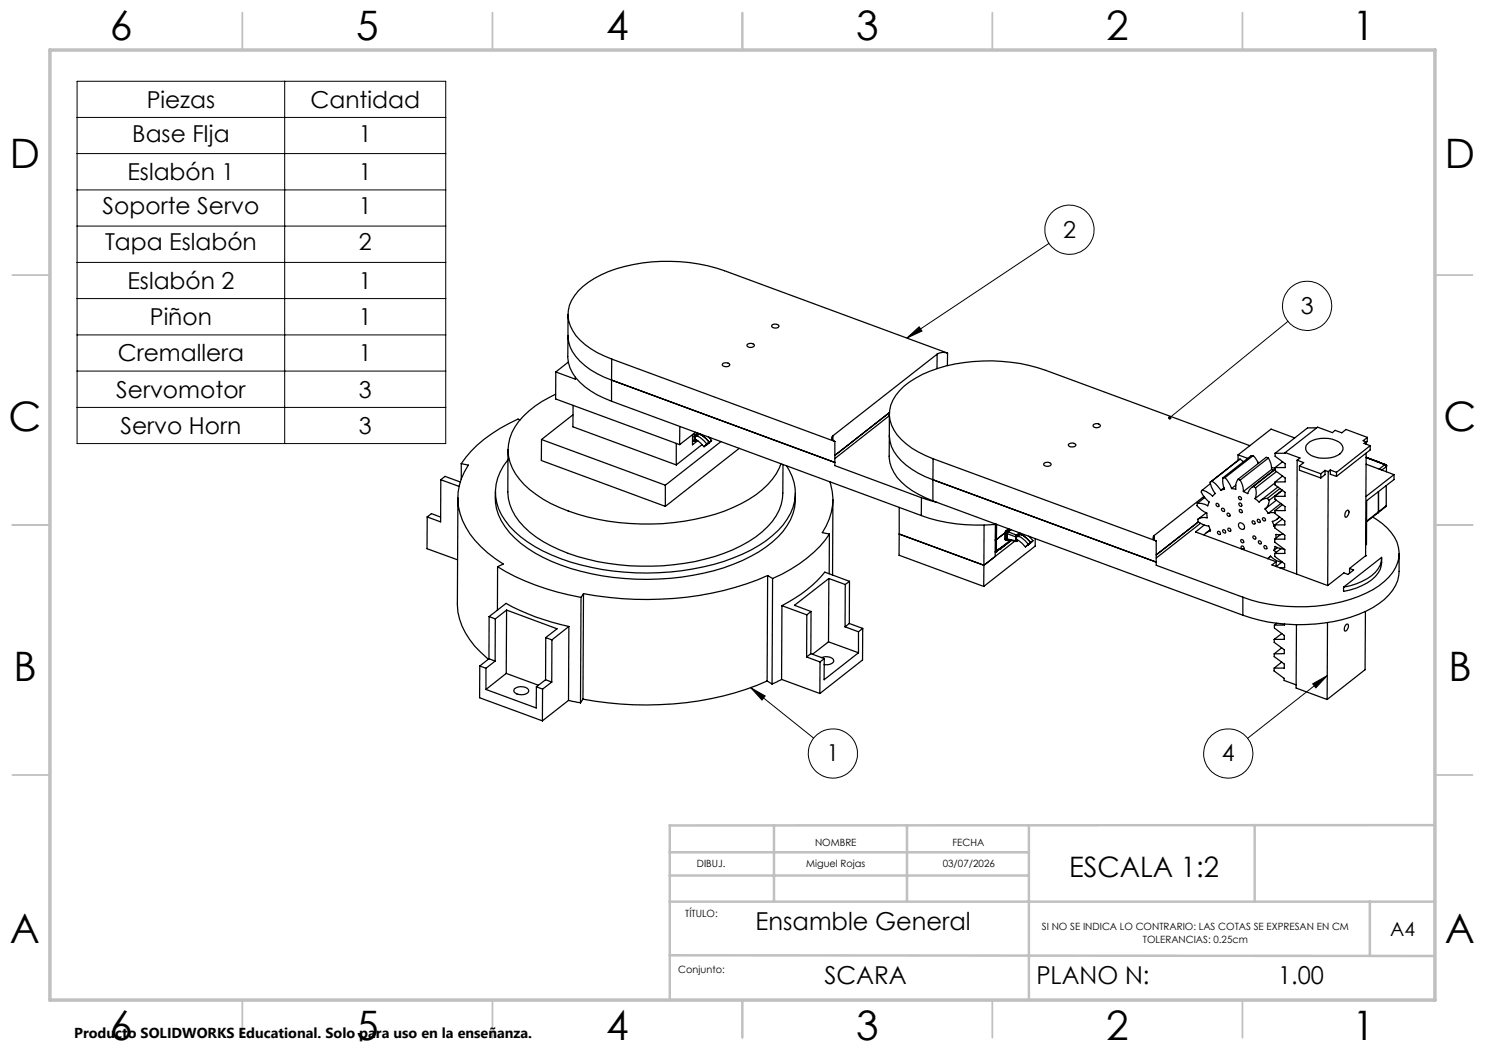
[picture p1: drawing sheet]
<svg xmlns="http://www.w3.org/2000/svg" width="297mm" height="210mm" viewBox="0 0 297 210" stroke-linecap="round" stroke-linejoin="round" font-family="sans-serif">
<g fill="none" stroke="#c0c0c0" stroke-width=".35">
<path d="M48.5 2.5v7.5M98.5 2.5v7.5M148.5 2.5v7.5M198.5 2.5v7.5M248.5 2.5v7.5M2.5 55h7.5M287 55h7.5M2.5 105h7.5M287 105h7.5M2.5 155h7.5M287 155h7.5M48.5 200v7.5"/>
<path d="M98.5 200v7.5M148.5 200v7.5M198.5 200v7.5M248.5 200v7.5"/>
</g>
<path d="M133.9 175.1h71.9M133.9 170.5h71.9M154.8 165.1v15.2M181.4 165.1v15.2M205.8 165.1v34.9M250.9 165.1v15.2M287 165l-153.1 .1v34.9M133.9 191.1l153.1 .1M133.9 180.3h153.1M274 180.3v10.9" fill="none" stroke="#c0c0c0" stroke-width=".5"/>
<path d="M10 10h277v190h-277z" fill="none" stroke="#c0c0c0" stroke-width=".7"/>
<g fill="none" stroke="#000" stroke-width=".25">
<path d="M111.1 78.8a17.4 17.4 0 0 0-8.7 7.7 8.5 8.5 0 0 0 1.5 9.3 23.5 23.5 0 0 0 11.6 7 48.5 48.5 0 0 0 29.4-.6 22.5 22.5 0 0 0 9.6-6.4l.8-1.1 .9-1.9M111.2 74.4l-.1 5.4 24.8 9.1M111.2 74.4l3.9 1.4v-.3M113.6 62.9v4.2a6.9 6.9 0 0 0 2.4 5.1 16 16 0 0 0 6.3 3.8M113.6 67.2v4.1a7.6 7.6 0 0 0 3.4 6.1 18.4 18.4 0 0 0 5.3 2.8M113.7 72.4l-2.5 2M122.3 76l44.7 16.5M122.3 76v4.2M122.3 71.8l44.7 16.5M122.3 71.8v4.2M144.6 72.7l.7-.1 .6 .3a.82 .82 0 0 1-.7 .4 .82 .82 0 0 1-.7-.4zM149.5 68.9l.8-.2 .6 .3a.8 .8 0 0 1-.8 .5 .8 .8 0 0 1-.7-.5z"/>
<path d="M154.4 65l.8-.2a.49 .49 0 0 1 .6 .5 .85 .85 0 0 1-1.5-.2zM187.4 70.8l-20.8 16.4M187.4 70.8v2.9M189.5 70.6a2.59 2.59 0 0 0-2.1 .2M189.5 70.6l-44.6-16.5a34.3 34.3 0 0 0-24.7 .9 11.7 11.7 0 0 0-6.3 6.1 7.2 7.2 0 0 0 3.1 7.8 18.4 18.4 0 0 0 5.3 2.9M189.5 70.6v2.5M88.2 95.9l-.1 8.5-2.7-1M88.2 95.9l3.6 1.4M88.2 95.9l.8-.6 3.1 1.1M91.6 99.6l-.1 21.1a13.3 13.3 0 0 0 4.6 9.7l1.6 1.5M92.3 92.7l1.4 .3a11.7 11.7 0 0 0 .3 13.8 22.9 22.9 0 0 0 6.6 6l-1.1 .5M92.3 92.7v3.1"/>
<path d="M99.1 98.4a10.9 10.9 0 0 0 3.8 9.2 31.1 31.1 0 0 0 15.4 7.2 51.3 51.3 0 0 0 30.2-2.7 19.2 19.2 0 0 0 9.6-8.2 9.9 9.9 0 0 0 1-5.2M101.6 89.9v8.5a10.6 10.6 0 0 0 4.3 8 33.9 33.9 0 0 0 17.8 6.6 47 47 0 0 0 22.9-3 17.6 17.6 0 0 0 9.2-7.9l.7-2.4 .1-6.8M101.6 92a9.6 9.6 0 0 0 .3 13.2 26.7 26.7 0 0 0 12.2 7.2 52.4 52.4 0 0 0 32.6-.8 21.4 21.4 0 0 0 10.7-7.8 9.2 9.2 0 0 0-.1-10.6M104 84l-.4-.2a26 26 0 0 0-11.3 8.9M108.3 87.9v4.2l24.8 9.2M108.3 87.9l24.8 9.1M114.6 83l-6.3 4.9M114.6 81.1v4.3l20.7 7.6M122.3 80.2l62 22.9M133.1 97v4.3M135.3 88.7v4.3M136 85.3l-.1 3.6"/>
<path d="M138.5 88.2l.4 .1M138.5 86.9v2.1l1.1-.9M138.5 87.2l.4 .1M138.5 88l.4 .1M138.6 86.8l.4 .2M138.9 87.3h.1M138.9 88.1v.2M138.9 87.3v.8M139 87l-.1 .3M139 87l.1 .1M139 88.1l.1 .1M139 88.1h-.1"/>
<path d="M139 87.3v.8M139.1 88.2l-.2 .1M139.1 87.1l-.1 .2M139.1 88.2h.1M139.1 88.2l.2-.2-.2 .2M139.1 86.5l-3.2 2.4M139.1 87.9l1.1 .7 .6 .8M139.2 87.2h.3M139.3 87.2l.6 .2 1.5 1.4M139.4 87.2a.48 .48 0 0 0-.3 .7M139.4 87.2h.1M139.5 87.2h.1"/>
<path d="M139.5 86.6l-.5 .4M139.7 86.7l-.6 .4M139.7 86.8l.2 .1M139.8 86.8l.6 .3 1.5 1.3M139.8 86.8l-.3 .4M139.9 86.8v.1M139.9 86.9h.1M140 86.8l-.1 .1M140.4 88.9l-5.1 4.1M140.9 89.2l.5-.4-.6 .6zM141.4 88.8l.5-.4-.6 .6zM141.7 87.4l.6 .7"/>
<path d="M141.7 88.6l.6-.5zM142.1 87.6l-.1 .1M144.2 88.3l-11.1 8.7M147.8 89.7l-14.7 11.6M166 96.4a11.3 11.3 0 0 1-1.5 10.1l1.4 .3M166.6 87.2a.63 .63 0 0 0-.2 .7 .63 .63 0 0 0 .6 .4M166.6 99.9l-.1 15.1M166.6 87.2v.9M167 88.3v4.8l17.3 6.4M177.9 82.8v4.2a6.9 6.9 0 0 0 2.4 5.2 17.3 17.3 0 0 0 6.3 3.7M177.9 87.1l-.1 4.2a8.6 8.6 0 0 0 4.6 6.8l2.7 1.4 1.5 .7M177.9 83.1l-10.9 8.6"/>
<path d="M177.9 82.5l-10.9 8.6M184.3 99.5l3.1 1M184.3 99.5v3.6M186.6 95.9l44.6 16.5M186.6 95.9v4.3M186.6 91.7l44.6 16.5M186.6 91.7v4.2M208.8 92.6l.8-.1 .6 .3a.81 .81 0 0 1-.7 .5 .81 .81 0 0 1-.8-.5zM213.8 88.8l.8-.2a.55 .55 0 0 1 .6 .5 .9 .9 0 0 1-1.5-.2zM218.7 84.9l.8-.2a.49 .49 0 0 1 .6 .5 .83 .83 0 0 1-1.5-.2zM240.5 98l-.2 .2a3.1 3.1 0 0 0 1.5 2.2l-.3 .8a3.5 3.5 0 0 0-2-.5M240.8 99.3l-9.9 7.8"/>
<path d="M240.9 99.5l-1.4 1.2M242 96.4a4.9 4.9 0 0 0 1.1 2.3l-.6 .5-1.2-.9-.8-.3M242.1 96.7l-1.6 1.3M242.4 96.2l-.4 .2M242.4 96.2l.7 .6 1.1 1.3M244.6 95.6a4.3 4.3 0 0 0 .3 2.2l-.7 .3M244.8 97.5l-.6 .6M245 95.5l-.4 .1M245 95.5l1 1.4 .3 .8M247.2 97l-.9 .7M247.6 95.9a2.71 2.71 0 0 0-.4 2l-.9-.2M247.6 95.9l.4 .1"/>
<path d="M247.6 91l2 .7M247.6 91v1.1M247.7 99.4a.32 .32 0 0 1 .5 .1 .32 .32 0 0 1-.2 .4l-.2-.1zM248 91.8l.7 .5M248 91.8l-6 4.6M248 91.8l-5.6 4.4M248 96a4.1 4.1 0 0 1 .7 2.3M250 89.1l-40.8-15a34.6 34.6 0 0 0-24.7 .8 11.6 11.6 0 0 0-6.3 6.1 7.2 7.2 0 0 0 3.1 7.8 19.7 19.7 0 0 0 5.3 2.9M250.6 91.1l1.1 1.6M250.6 91.1h-.4l-5.6 4.5M250.6 91.1l-5.6 4.4M250.7 97.3a2.12 2.12 0 0 0-1.1 1.4l-.9-.4"/>
<path d="M250.7 97.3l.4 .3M251.1 97.6a3 3 0 0 1-.1 2.1M251.6 92.5h.2M253.5 99.7a1.92 1.92 0 0 0-1.7 .7l-.8-.7M253.5 99.7l.3 .4M253.7 91.6a4.1 4.1 0 0 1 .6 2.3M253.7 91.6l-.5-.1-5.6 4.4M253.7 91.6l-5.7 4.4M254.3 93.4l.7 .3M254.3 93.9l.5 .2M254.3 93.9l-5.6 4.4M255 99.3v.5l2 1.5v.8h-2"/>
<path d="M255 96.6l-4 3.1M255 93.8l-4.7 3.7M255 90.7v.6l2 1.4v.8h-2M255 93.5v.6l2 1.5v.8h-2M255 96.4v.6l2 1.5v.8h-2M255 93.9l-4.3 3.4M255.3 94.3l-4.2 3.3M255.6 97.4l-3.5 2.7M256 97.7l-2.5 2M256.4 98l-2.6 2.1M256.5 92.3l-1.5 1.2M256.5 95.2l-1.5 1.2"/>
<path d="M256.5 98.1l-1.5 1.2M257 90.5l3 1.1-.6 .4M257 90.5v.2h-2M258.9 87.6l-4.7-1.8-6.6 5.2M259.4 92l1.3 .5-.8 .7M259.4 92l-.1 22.8M259.9 93.2l4.3 1.5M259.9 93.2v.8l4.3 1.6M261.5 88.7a5.7 5.7 0 0 1 6.7 0 1.42 1.42 0 0 1-.8 2.4 6 6 0 0 1-5.6-.3 1.27 1.27 0 0 1-.3-2.1zM263.3 85.6h-1.8l-6.5 5.1M264.2 94.7v.9M265 94.1l.6 .2"/>
<path d="M265 94.1l-.8 .6M265 94.1v.8l-.8 .7M265.6 94.3l-.1 22.8M266.1 94l1.2 .5M266.1 94l-.5 .3M266.1 94v.9l1.2 .4M267.3 94.5v.8M273.2 91.5l3.8 1.4M273.2 88.4l-.4 .3 1.2 .4M273.2 90.7l-.1 20.5M273.2 88.4v.5M273.2 92.8l5.6 2.1"/>
<path d="M273.5 87.5l-4.3-1.6-.8 .7-1.4-.5-.5 .4-3-1.1-6.5 5.1M273.5 87.5l-.9 .7 .6 .2M273.5 87.5l-.1 .8-.2 .2M274 89.1l-6.7 5.4M274 89.1v.9l-6.7 5.3M275.3 92.3l.4 .1M275.7 92.4h.1M275.7 92.4l-2.5-.9 2.5 .9M275.7 98.3v4.1M277 92.9l-1.2 .9M277 92.9l.3 .4M277 92.9l.2 .3"/>
<path d="M277 92.9h.1M277.2 93.2h.1M277.2 97.1v4.1l-1.6 1.3M277.3 93.3v1.1M277.3 93.3l-.9 .7M278.8 94.9v1l-5.5 4.2v8.8l-.2 .1M278.8 94.9l-5.6 4.4M85.4 103.4v6.3l6.1 2.3M85.4 103.4l.9-.7 1.8 .7M99.5 113.3a47.5 47.5 0 0 0 16.7 6.2M99.5 113.3v8.8M116.2 119.5l-.1 21.1"/>
<path d="M116.7 118.7l-.5 .8M116.7 118.7l-.1 21.1M153.5 115.1a63.4 63.4 0 0 1-36.8 3.6M153.5 115.1l1 .6M153.5 115.1l-.1 21.1M154.5 115.7l-.1 21.1M165.8 115.7l3.3 1.2M165.8 115.7l-6.9 5.4 3.3 1.2M165.8 115.7l-.1 12.7M165.9 106.8a25.6 25.6 0 0 1-11.4 8.9M165.9 106.8l-.1 8M169.1 116.9l-.1 8.5"/>
<path d="M169.9 116.3l-4.9-1.9a26.2 26.2 0 0 1-8.6 6.7M169.9 116.3l-.8 .6M169.9 116.3v8.4M179.8 106.8l17 6.3M179.8 106.8v4.2l16.9 6.3M179.8 101.5v5.3M184.3 103.1a33.8 33.8 0 0 0 14.9 1.7M186.6 100.2l62 22.8M196.8 113.1l-.1 4.2M196.8 105v8.1M199.1 104.9l-.1 6.4M199.2 110.3l-.2 .1"/>
<path d="M199.2 110.3h.1M199.2 110.3h-.2M199.3 107.9l-.3 .1M199.3 110.2l-.1 .1M199.3 107.9v2.3M199.3 104.9v3M199.8 109.9h.1M199.8 109.8h.1M199.8 109.9h.2M199.8 109.8l.2 .1M199.8 109.8v.1M200 109.9h.1"/>
<path d="M200 109.9l.4-.5-1.2 .9M201 107.8l.1 .2M201 106.5l.1 .1M201 107.8v.1M201 106.5v1.3M201 106.6l-1.7 1.3M201 107.9l.1 .1M201 107.9h.3M201.1 106.6h.2M201.1 106.6l-.1 1.3M201.1 108l.2 .1M201.2 106.2l-.2 .3"/>
<path d="M201.2 106.2l-.1 .4M201.2 106.2h.1M201.2 106.2l.2 .1M201.3 107.9v.2M201.3 106.6h.1M201.3 106.6v1.3M201.4 106.3l-.1 .3M201.4 106.3l.1 .1M201.4 107.9l.1 .1M201.4 107.9h-.1M201.4 106.6v1.3M201.5 108l-.2 .1"/>
<path d="M201.5 106.4l-.1 .2M201.5 108h.1M201.6 107.9l-.1 .1M201.6 106.4l-.1 .3 1.6 .7M201.6 108h-.1M201.6 106.4l1.7 .6M201.6 106.4l.6-.5-.7 .5M201.7 105.8l-.5 .4M201.8 105.8l-.6 .4M202 105.9l-.6 .4M202.1 108l-2.8 2.2M202.2 108.1l-2.2 1.8"/>
<path d="M202.9 108.3l-6.1 4.8M203.1 107.4h.2M203.1 108.2l-1.6-.4v.1l1.7 .4M203.1 108.2l.1 .1M203.1 107.4v.8M203.3 107l-.2 .4M203.3 107l.1 .2M203.3 108.1l.1 .1M203.3 108.1l-.2 .1M203.3 107.4v.7M203.3 107.9l.5 .3 1.3 1.2M203.3 108.3h-.1"/>
<path d="M203.4 107.2l-.1 .2M203.4 108.2l-.1 .1M203.5 107.2l.2 .1M203.6 108l-.2 .2M203.6 108.1l-.3 .2M203.6 107.2l.6 .3 1.5 1.4M203.7 107.2a.48 .48 0 0 0-.3 .7M203.7 107.2v.1M203.7 107.3h.1M203.8 107.2v.1M203.9 106.6l-.6 .4M204 106.8l.2 .1"/>
<path d="M204 106.6l-.6 .6M204.1 106.8l.6 .3 1.4 1.4M204.1 106.8l-.3 .4M204.2 106.9h.1M204.3 106.7l-.1 .2M205.1 109.4l.6-.5zM205.6 108.9l.5-.4-.5 .5zM205.7 107.2l.9 .9M206.3 108.4l.3-.3-.6 .6zM207 107.7v1.5l-10.3 8.1M230.9 107.1a.6 .6 0 0 0-.3 .7 .6 .6 0 0 0 .6 .4M230.9 107.1v.9"/>
<path d="M231.2 108.2v4.9l17.4 6.3M239.5 100.7l-.1 .3a1.81 1.81 0 0 0 1.2 1.2l.8 .4v1a2.4 2.4 0 0 0-1.9 .3M239.5 103.9l.1 .2a.9 .9 0 0 0 .9 .7l.5 .2a1.01 1.01 0 0 1 1.1 1v.2l-.8 .3-.5 .5M239.7 104.4l-8.5 6.6M240.1 104.7l-8.9 6.9M240.8 105l-1.7 1.4 16.1 6M241.2 102.6l-1.7 1.3M242 105.9l-.7 .7M243.2 100.7a.32 .32 0 0 1 .5 .2 .32 .32 0 0 1-.2 .4l-.3-.3zM243.5 106.4a.33 .33 0 0 1 .5 0 .33 .33 0 0 1-.1 .5l-.3-.2zM244.3 101.7a.34 .34 0 0 1 .5 .1 .34 .34 0 0 1-.1 .5l-.3-.2zM244.5 106a.34 .34 0 0 1 .6 .1 .34 .34 0 0 1-.2 .5l-.3-.2z"/>
<path d="M245.4 102.7a.32 .32 0 0 1 .5 .1 .32 .32 0 0 1-.2 .4l-.2-.1zM245.6 105.7a.33 .33 0 0 1 .5 .1 .33 .33 0 0 1-.1 .5l-.4-.3zM247.8 104.7a.75 .75 0 0 1 .9 .2 .75 .75 0 0 1 0 1 .84 .84 0 0 1-.9-1.2zM247.9 100.6a.34 .34 0 0 1 .4 .2 .34 .34 0 0 1-.3 .4l-.2-.3zM247.9 102a.34 .34 0 0 1 .5 0 .34 .34 0 0 1-.2 .5l-.3-.2zM248.2 108a.35 .35 0 0 1 .5 .1 .35 .35 0 0 1-.2 .5l-.3-.2zM248.3 109.2a.34 .34 0 0 1 .5 .2 .34 .34 0 0 1-.3 .4l-.3-.3zM248.6 119.4v3.6M250.5 104.2a.34 .34 0 0 1 .5 .2 .34 .34 0 0 1-.3 .4l-.2-.2zM250.7 107.2a.32 .32 0 0 1 .5 .2 .32 .32 0 0 1-.3 .4l-.3-.3zM251.6 103.8a.34 .34 0 0 1 .5 .3 .34 .34 0 0 1-.4 .4l-.2-.3zM251.7 108.2a.35 .35 0 0 1 .5 .1 .35 .35 0 0 1-.1 .5l-.4-.2z"/>
<path d="M252.5 103.6a.32 .32 0 0 1 .5 .1 .32 .32 0 0 1-.2 .5l-.3-.4zM252.8 109.2a.34 .34 0 0 1 .5 .1 .34 .34 0 0 1-.1 .5l-.4-.2zM253 101.8l.6 .9M253.5 111.8l.6-.6 1.2 .9 .9 .3M253.8 100.1a2.11 2.11 0 0 1-.8 1.7M254.1 111.3l-.5 .4M254.8 110.1l.4 .4M254.8 105.3h.2M255 110.7v.6l1.9 1.5v.8h-1M255 105v.6l2 1.5v.7h-2M255 107.8v.6l2 1.5v.8h-2M255 105.2l-.2 .1"/>
<path d="M255 102.5h-.6l-.8 .2M255 102.1v.6l2 1.5v.8h-2M255.2 112.4v.9l1.2-.9M255.2 112.4l-.8 .6 11.1 4.1M255.3 100l-2.3 1.8M255.5 109.5l-.7 .6M255.8 103.3a1.91 1.91 0 0 1-1.3 1l.3 1M255.9 103.4l-.6 .5M256.1 106.9l-1.1 .9M256.2 100.7l-2.6 2M256.2 109.7l-1.2 1M256.3 112.3l-.1 .1"/>
<path d="M256.5 101l-1.5 1.1M256.5 103.8l-1.5 1.2M256.6 106.8l-.7 .2-.7-.1v.7M256.8 109.8l-1.2-.2-.6-.3-.2 .8M268.7 117.4l7.6-5.9a5 5 0 0 1-2.9 4.2 13.4 13.4 0 0 1-4.7 1.7zM269.2 102.3l.4-.3a.85 .85 0 0 1-.5 1.4l-.1-.3zM269.9 113.7l.8 .3-1.1 .9-.8-.3-3.3 2.5M269.9 113.7v.9M273.1 111.2h.1M273.1 111.2l-3.2 2.5M274.5 103.4a10.3 10.3 0 0 1 5.2 6.1 6.9 6.9 0 0 1-2.8 6.8 24.4 24.4 0 0 1-13.8 4.9 34.2 34.2 0 0 1-14.5-1.8M275.6 102.5l-2.3 1.8"/>
<path d="M275.7 102.4l-.1 .1M275.7 102.4l-2.4 1.8M276.3 111.6a4.8 4.8 0 0 1-2.9 5 13.4 13.4 0 0 1-4.7 1.7v-.9M277.2 101.2l-1.5 1.2M279.8 110.7a11.2 11.2 0 0 1-.7 6.4 14.7 14.7 0 0 1-8.9 6.3 34.9 34.9 0 0 1-21.6-.4M96 133.2l-.1 6.4 12.6 4.6M96 133.2l1.2 .5M97.2 133.7v4.2M97.8 131.8l1.2 .4M97.8 131.8l-1.8 1.4M97.8 123.3l3.4-2.6a44.4 44.4 0 0 0 12.6 4.6M97.8 123.3l1.3 .5"/>
<path d="M97.8 123.3v8.5M99 132.2l-1.8 1.5M99.1 123.8l-.1 8.4M101.2 134.7l6.5 2.3M101.2 134.7l-4 3.2M101.3 122l10.1 3.8-2.3 1.7M101.3 122l-2.2 1.8M101.3 122l-.1 12.7M102.9 137.8a2.15 2.15 0 0 1 2.8 .1l.1 .3a1.97 1.97 0 0 1-3 .2zM107.3 137.4l-.1 4.2-10-3.7M107.3 137.4l1.2 .4M108.5 137.8v6.4"/>
<path d="M109.1 136l1.2 .4M109.1 136l-1.8 1.4M109.1 127.5l1.3 .5M109.1 127.5v8.5M110.3 136.4l-1.8 1.4M110.4 128l-.1 8.4M113.8 125.3l-3.4 2.7M113.8 125.3l-.1 14.8M116.6 139.8l-.5 .8M153.4 136.2a63.4 63.4 0 0 1-36.8 3.6M153.4 136.2l1 .6M156.3 135.9l-1.9 .9"/>
<path d="M156.3 135.9l7.7 2.8M156.4 121.1l-.1 14.8M156.4 121.1l5 1.9M161.3 131.4l2.7 1M161.4 123l-.1 8.4M162.2 130.7l-.9 .7M162.2 130.7l2.7 1M162.2 122.3l-.8 .7M162.2 122.3v8.4M164 132.4v6.3M164.3 131.5a2.17 2.17 0 0 1 2.4 .4l.1 .3a1.73 1.73 0 0 1-2 .7M164.9 131.7l-.9 .7"/>
<path d="M165.7 128.4l-3.2 2.5M165.7 128.4l6 2.2M169 125.4l2.7 1M169.9 124.7l-.9 .7M169.9 124.7l2.6 1M171.7 130.6l-6.9 5.4 .1-4.3M171.7 126.4v4.2M172.5 125.7l-.8 .7M172.5 125.7v6.3l-8.5 6.7M254.8 127.9v.6l2.1 1.5v.7l-2.1 .1M254.8 130.8v.5l2.1 1.5v.8h-2.1M254.8 133.6v.6l2 1.5v.4l2.4 .9"/>
<path d="M254.9 125v.6l2 1.5v.8h-2.1M255.3 124.7l-.4 .3M256.3 129.6l-1.5 1.2M256.3 132.4l-1.5 1.2M256.4 126.7l-1.6 1.2M256.9 124.8v.2h-2M259.3 124.9l-.1 12.7 6.2 2.3M265.5 124.5l-.1 15.4M269.3 124.9l.1-.1a.83 .83 0 0 1 .2 .9 .83 .83 0 0 1-.6 .5l-.1-.6zM273.1 122.3l-.1 11.6-7.6 6M113.7 140.1l2.4 .5M113.7 140.1l-5.2 4.1"/>
</g>
<g fill="none" stroke="#000" stroke-width=".2">
<path d="M15.4 16.3h73.7v72.4h-73.7zM56.9 16.3v72.4M15.4 23.5h73.7M15.4 30.7h73.7M15.4 38h73.7M15.4 45.2h73.7M15.4 52.5h73.7M15.4 59.7h73.7M209.8 48.7l-28.4 18.9M15.4 67h73.7M15.4 74.2h73.7M181.4 67.6l2.4-2.2 .6 .8z"/>
<path d="M257.6 64.3l-23.7 19.3M15.4 81.5h73.7M150.1 137.5l2.9 1.7-.6 .8zM150.1 137.5l12.6 10.1M262.5 136.8l2.9-1.7-2.2 2.5zM265.4 135.1l-15.9 12.6"/>
<circle cx="213.9" cy="46" r="4.9"/>
<circle cx="261.4" cy="61.2" r="4.9"/>
<circle cx="166.6" cy="150.7" r="4.9"/>
<circle cx="245.6" cy="150.7" r="4.9"/>
</g>
<path d="M181.4 67.6l2.4-2.2 .6 .8zM150.1 137.5l2.9 1.7-.6 .8zM233.7 83.3v.5l.2-.2-.2 .2a.34 .34 0 0 0 .5 0 .34 .34 0 0 0 0-.5 .34 .34 0 0 0-.5 0zM262.5 136.8l2.9-1.7-2.2 2.5z" fill="#000"/>
<g font-size="8.1">
<text x="22" y="8">6</text>
<text x="71.2" y="8">5</text>
<text x="121.2" y="8">4</text>
<text x="171.2" y="8">3</text>
<text x="221.2" y="8">2</text>
<text x="270.5" y="8">1</text>
<text x="2" y="33.6">D</text>
<text x="289" y="33.6">D</text>
<text x="1.7" y="86.1">C</text>
<text x="288.7" y="86.1">C</text>
<text x="2.7" y="136.1">B</text>
<text x="289.7" y="136.1">B</text>
<text x="2" y="188.6">A</text>
<text x="289" y="188.6">A</text>
<text x="22" y="208">6</text>
<text x="71.2" y="208">5</text>
<text x="121.2" y="208">4</text>
<text x="171.2" y="208">3</text>
<text x="221.2" y="208">2</text>
<text x="270.5" y="208">1</text>
</g>
<text font-size="5.6" x="213.8" y="175.5">ESCALA 1:2</text>
<g font-size="4.9">
<text x="151.1" y="186">Ensamble General</text>
<text x="164.9" y="196.8">SCARA</text>
<text x="207.3" y="196.8">PLANO N:</text>
<text x="255.6" y="196.8">1.00</text>
</g>
<g font-size="4.7">
<text x="29.3" y="21.5">Piezas</text>
<text x="62.1" y="21.5">Cantidad</text>
<text x="26.5" y="28.3">Base FIja</text>
<text x="71.8" y="28.3">1</text>
<text x="25.5" y="36">Eslabón 1</text>
<text x="71.8" y="36">1</text>
<text x="20.5" y="42.8">Soporte Servo</text>
<text x="71.8" y="42.8">1</text>
<text x="212.6" y="47.5">2</text>
<text x="21" y="50.1">Tapa Eslabón</text>
<text x="71.8" y="50.1">2</text>
<text x="25.5" y="57.8">Eslabón 2</text>
<text x="71.8" y="57.8">1</text>
<text x="30" y="65">Piñon</text>
<text x="71.8" y="65">1</text>
<text x="260.1" y="62.8">3</text>
<text x="23.5" y="72.3">Cremallera</text>
<text x="71.8" y="72.3">1</text>
<text x="23.3" y="79.5">Servomotor</text>
<text x="71.8" y="79.5">3</text>
<text x="24.1" y="86.8">Servo Horn</text>
<text x="71.8" y="86.8">3</text>
<text x="165.3" y="152.3">1</text>
<text x="244.4" y="152.3">4</text>
</g>
<text font-size="3.9" x="278" y="187.2">A4</text>
<text font-size="2.9" x="14.9" y="207.6">Producto SOLIDWORKS Educational. Solo para uso en la enseñanza.</text>
<g font-size="2">
<text x="139.4" y="173.3">DIBUJ.</text>
<text x="161.2" y="173.3">Miguel Rojas</text>
<text x="163" y="169.1">NOMBRE</text>
<text x="188.5" y="173.3">03/07/2026</text>
<text x="190.5" y="169.1">FECHA</text>
<text x="137" y="183.5">TÍTULO:</text>
<text x="208.4" y="186.1">SI NO SE INDICA LO CONTRARIO: LAS COTAS SE EXPRESAN EN CM</text>
<text x="228.6" y="188.6">TOLERANCIAS: 0.25cm</text>
<text x="135.7" y="194.5">Conjunto:</text>
</g>
</svg>
